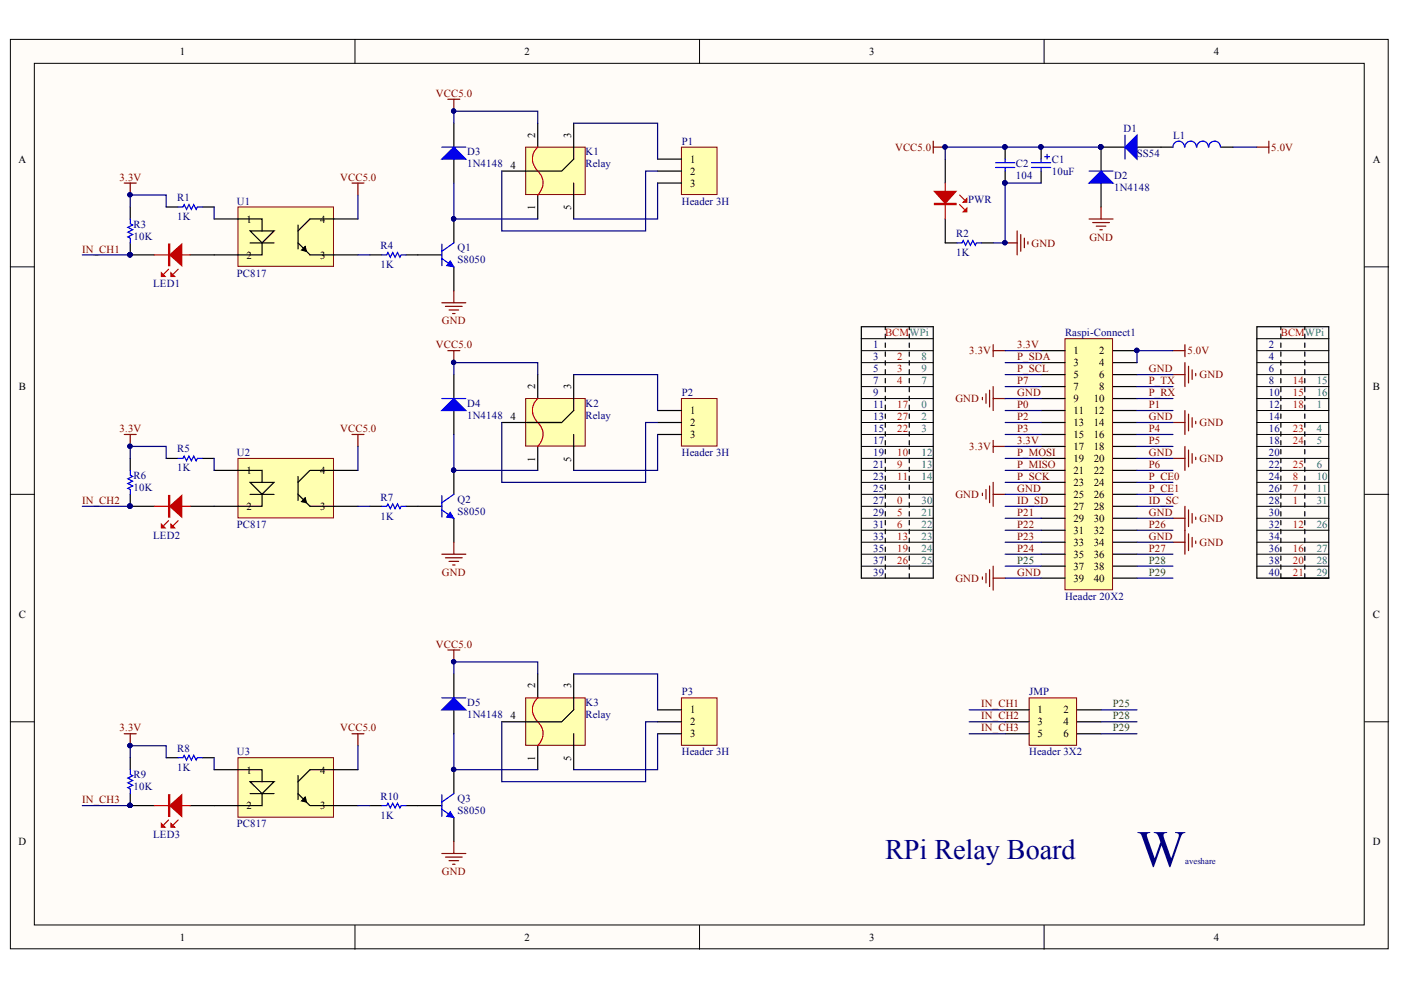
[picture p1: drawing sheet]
<svg xmlns="http://www.w3.org/2000/svg" width="297mm" height="210mm" viewBox="0 0 297 210" stroke-linecap="round" stroke-linejoin="round" font-family="sans-serif">
<g fill="#fffcf8" stroke="#000" stroke-width=".21">
<path d="M2.2 8.4h292.1v192.8h-292.1z"/>
<path d="M7.3 13.4h281.9v182.7h-281.9z"/>
</g>
<path d="M75.3 8.4v5M148.3 8.4v5M221.4 8.4v5M2.2 56.6h5.1M289.3 56.6h5.1M2.2 104.8h5.1M289.3 104.8h5.1M2.2 153h5.1M289.3 153h5.1M75.3 196.2v5.1M148.3 196.2v5.1M221.4 196.2v5.1" fill="none" stroke="#000" stroke-width=".21"/>
<path d="M233.4 31.2v5.1M233.4 38.8v5.1" fill="none" stroke="#000" stroke-width=".25"/>
<circle cx="233.4" cy="31.2" r=".47" fill="#000080" stroke="#000080" stroke-width=".21"/>
<path d="M230.9 38.8l2.5-2.5 2.6 2.5z" fill="#00f"/>
<path d="M230.9 38.8l2.5-2.5 2.6 2.5zM230.9 36.3h5.1" fill="none" stroke="#00f" stroke-width=".25"/>
<circle cx="233.4" cy="31.2" r=".47" fill="#000080" stroke="#000080" stroke-width=".21"/>
<path d="M144.5 31.2h7.5v10h-7.5z" fill="#ffffb0" stroke="#800000" stroke-width=".21"/>
<path d="M139.4 33.7h5.1M139.4 36.3h5.1M139.4 38.8h5.1" fill="none" stroke="#000" stroke-width=".25"/>
<path d="M225.8 71.8h10.1v53.2h-10.1z" fill="#ffffb0" stroke="#800000" stroke-width=".21"/>
<g fill="none" stroke="#000" stroke-width=".25">
<path d="M220.7 74.3h5.1M220.7 76.9h5.1M220.7 79.4h5.1M236 74.3h5.1M236 76.9h5.1M236 79.4h5.1M220.7 82h5.1M220.7 84.5h5.1M220.7 87h5.1M220.7 89.6h5.1M220.7 92.1h5.1M220.7 94.7h5.1"/>
<path d="M220.7 97.2h5.1M220.7 99.7h5.1M236 82h5.1M236 84.5h5.1M236 87h5.1M236 89.6h5.1M236 92.1h5.1M236 94.7h5.1M236 97.2h5.1M236 99.7h5.1M220.7 102.3h5.1M220.7 104.8h5.1"/>
<path d="M220.7 107.3h5.1M220.7 109.9h5.1M220.7 112.4h5.1M220.7 115h5.1M220.7 117.5h5.1M236 102.3h5.1M236 104.8h5.1M236 107.3h5.1M236 109.9h5.1M236 112.4h5.1M236 115h5.1M236 117.5h5.1"/>
<path d="M220.7 120h5.1M220.7 122.6h5.1M236 120h5.1M236 122.6h5.1"/>
</g>
<circle cx="241" cy="74.3" r=".46" fill="#000080" stroke="#000080" stroke-width=".21"/>
<g fill="none" stroke="#800000" stroke-width=".25">
<path d="M210.6 73.1v2.5M210.6 74.3h2.5M248.7 74.3h2.5M248.7 79.4h2.5M251.2 73.1v2.5M251.2 76.9v5.1M252 77.6v3.6M252.8 78.4v2M253.5 79.2v.5M208.3 84.2v.6M209 83.5v2M209.8 82.7v3.6"/>
<path d="M210.6 82v5M210.6 93.4v2.5M210.6 94.7h2.5M210.6 84.5h2.5M248.7 97.2h2.5M251.2 94.7v5M252 95.4v3.6M252.8 96.2v2M253.5 96.9v.5M208.3 104.6v.5M209 103.8v2M209.8 103v3.6"/>
<path d="M210.6 102.3v5M210.6 104.8h2.5M248.7 109.9h2.5M248.7 115h2.5M251.2 107.3v10.2M252 108.1v3.6M252 113.2v3.5M252.8 108.9v2M252.8 113.9v2.1M253.5 109.6v.5M253.5 114.7v.5M208.3 122.3v.5"/>
<path d="M209 121.6v2M209.8 120.8v3.6M210.6 120v5.1M210.6 122.6h2.5"/>
</g>
<path d="M111.4 31.2h12.7v10h-12.7z" fill="#ffffb0" stroke="#800000" stroke-width=".21"/>
<path d="M114 26.1v5.1M121.6 26.1v7.6l-2.5 2.6h-12.7M121.6 38.8v7.6M27.6 54h5.1M40.3 54h5.1M114 41.4v5M182.6 69.3h15.3v53.3h-15.3zM266.5 69.3h15.2v53.3h-15.2z" fill="none" stroke="#000" stroke-width=".25"/>
<path d="M114 31.2a3.7 3.7 0 0 0 .4 5.6 3.4 3.4 0 0 1-.4 4.6" fill="none" stroke="#f00" stroke-width=".25"/>
<path d="M248.7 89.6h2.5M251.2 87v5.1M252 87.8v3.6M252.8 88.6v2M253.5 89.3v.5" fill="none" stroke="#800000" stroke-width=".25"/>
<g fill="none" stroke="#000" stroke-width=".21">
<path d="M182.6 71.8h15.3M182.6 74.3h15.3M182.6 76.9h15.3M182.6 79.4h15.3M266.5 71.8h15.2M266.5 74.3h15.2M266.5 76.9h15.2M266.5 79.4h15.2M182.6 82h15.3M182.6 84.5h15.3M182.6 87h15.3M182.6 89.6h15.3"/>
<path d="M182.6 92.1h15.3M182.6 94.7h15.3M182.6 97.2h15.3M182.6 99.7h15.3M266.5 82h15.2M266.5 84.5h15.2M266.5 87h15.2M266.5 89.6h15.2M266.5 92.1h15.2M266.5 94.7h15.2M266.5 97.2h15.2M266.5 99.7h15.2"/>
<path d="M182.6 102.3h15.3M182.6 104.8h15.3M182.6 107.3h15.3M182.6 109.9h15.3M182.6 112.4h15.3M182.6 115h15.3M182.6 117.5h15.3M266.5 102.3h15.2M266.5 104.8h15.2M266.5 107.3h15.2M266.5 109.9h15.2M266.5 112.4h15.2"/>
<path d="M266.5 115h15.2M266.5 117.5h15.2M182.6 120h15.3M266.5 120h15.2"/>
</g>
<path d="M187.7 122.6v-53.3M192.8 122.6v-53.3M271.6 122.6v-53.3M276.6 122.6v-53.3" fill="none" stroke="#000" stroke-width=".25" stroke-dasharray=".9 .9"/>
<circle cx="27.5" cy="54" r=".47" fill="#000080" stroke="#000080" stroke-width=".21"/>
<path d="M32.7 54h7.6M35.7 57.1l-1 1M37.8 57.1l-1 1" fill="none" stroke="#bf0000" stroke-width=".25"/>
<path d="M36 54l2.5-2.2v4.5z" fill="#bf0000"/>
<path d="M35.7 51.8h.3v4.5h-.3zM35.9 51.8v4.5M36 54l2.5-2.2v4.5z" fill="none" stroke="#bf0000" stroke-width=".25"/>
<path d="M34.2 57.8l.8 .8h-.8z" fill="#bf0000"/>
<path d="M34.2 57.8l.8 .8h-.8z" fill="none" stroke="#bf0000" stroke-width=".25"/>
<path d="M36.3 57.8l.7 .8h-.7z" fill="#bf0000"/>
<path d="M200.4 38.8v7.6M36.3 57.8l.7 .8h-.7zM203.5 43.4l1 1M203.5 41.4l1 1" fill="none" stroke="#bf0000" stroke-width=".25"/>
<g fill="#000080" stroke="#000080" stroke-width=".21">
<circle cx="27.5" cy="54" r=".47"/>
<circle cx="200.4" cy="31.2" r=".46"/>
<circle cx="220.7" cy="31.2" r=".46"/>
<circle cx="213" cy="38.8" r=".47"/>
<circle cx="213" cy="31.2" r=".47"/>
</g>
<path d="M197.9 29.9v2.6M197.9 31.2h2.5M266.5 31.2h2.5M269 29.9v2.6" fill="none" stroke="#800000" stroke-width=".25"/>
<path d="M200.4 33.7v5.1M213.1 31.2v2.5M213.1 36.3v2.5M220.7 31.2v2.5M220.7 36.3v2.5M200.4 46.4v5.1" fill="none" stroke="#000" stroke-width=".25"/>
<path d="M211.1 34.5h4M211.1 35.5h4M213.1 33.7v.8M213.1 35.5v.8M218.7 34.5h4.1M218.7 35.5h4.1M220.7 33.7v.8M220.7 35.5v.8M221.5 33.2h1M222 32.7v1" fill="none" stroke="#00f" stroke-width=".25"/>
<path d="M198.1 40.6h4.6l-2.3 2.5z" fill="#bf0000"/>
<path d="M198.1 40.6h4.6l-2.3 2.5zM198.1 43.1h4.6v.3h-4.6zM198.1 43.3h4.6" fill="none" stroke="#bf0000" stroke-width=".25"/>
<path d="M204.2 44.9l.8-.8v.8z" fill="#bf0000"/>
<path d="M204.2 44.9l.8-.8v.8z" fill="none" stroke="#bf0000" stroke-width=".25"/>
<path d="M204.2 42.9l.8-.8v.8z" fill="#bf0000"/>
<path d="M204.2 42.9l.8-.8v.8z" fill="none" stroke="#bf0000" stroke-width=".25"/>
<path d="M233.4 31.2h5.1M241.1 31.2h5M200.4 51.5h2.5M208 51.5h2.6" fill="none" stroke="#000" stroke-width=".25"/>
<path d="M202.9 51.5h1.1l.2-.5 .5 1 .5-1 .5 1 .6-1 .5 1 .2-.5h1" fill="none" stroke="#00f" stroke-width=".25"/>
<circle cx="233.4" cy="31.2" r=".47" fill="#000080" stroke="#000080" stroke-width=".21"/>
<path d="M238.5 31.2l2.6-2.5v5z" fill="#00f"/>
<path d="M238.5 31.2l2.6-2.5v5zM238.5 28.7v5" fill="none" stroke="#00f" stroke-width=".25"/>
<circle cx="233.4" cy="31.2" r=".47" fill="#000080" stroke="#000080" stroke-width=".21"/>
<path d="M218.2 148h10.1v10h-10.1z" fill="#ffffb0" stroke="#800000" stroke-width=".21"/>
<path d="M213.1 150.5h5.1M213.1 153h5.1M213.1 155.6h5.1M228.4 150.5h5M228.4 153h5M228.4 155.6h5" fill="none" stroke="#000" stroke-width=".25"/>
<path d="M95 21h2.5M96.2 21v2.6" fill="none" stroke="#800000" stroke-width=".25"/>
<circle cx="96.2" cy="23.5" r=".46" fill="#000080" stroke="#000080" stroke-width=".21"/>
<path d="M50.5 43.9h20.2v12.6h-20.2z" fill="#ffffb0" stroke="#800000" stroke-width=".21"/>
<path d="M96.2 26.1v5.1M96.2 33.7v5.1M45.4 46.4h10.2v2.6M53 49h5.1l-2.5 2.5zM53 51.5h5.1M55.6 51.5v2.5h-10.2M63.2 51.5l2.5 2.5h10.2M63.2 47.7v5.1M63.9 53l.8-.7 .3 1zM64.7 52.3v.5l-.2-.3-.3 .5h.5l-.2-.2M75.9 46.4h-10.2l-2.5 2.6" fill="none" stroke="#000" stroke-width=".25"/>
<path d="M93.7 33.7l2.5-2.5 2.6 2.5z" fill="#00f"/>
<path d="M93.7 33.7l2.5-2.5 2.6 2.5zM93.7 31.2h5.1M37.8 43.9h1l.2-.5 .6 1 .5-1 .5 1 .5-1 .5 1 .2-.5h1.1M93.7 51.8v4.5M93.7 54.8l1.8 1.3M96.2 51.5l-2.5 1.8" fill="none" stroke="#00f" stroke-width=".25"/>
<path d="M35.2 43.9h2.6M42.9 43.9h2.5M88.6 54h5.1M96.2 46.4v5.1M96.2 56.6v5.1" fill="none" stroke="#000" stroke-width=".25"/>
<path d="M26.3 38.8h2.6M27.6 38.8v2.6M213.1 51.5h2.6M215.7 49v5M216.4 49.7v3.6M217.2 50.5v2M217.9 51.3v.5M230.9 46.4h5.1M231.7 47.2h3.5M232.4 48h2.1M233.2 48.7h.5M233.4 43.9v2.5" fill="none" stroke="#800000" stroke-width=".25"/>
<g fill="#000080" stroke="#000080" stroke-width=".21">
<circle cx="27.6" cy="41.3" r=".46"/>
<circle cx="213.1" cy="51.5" r=".46"/>
<circle cx="96.2" cy="46.4" r=".46"/>
</g>
<path d="M95.5 55.3l.7 1.3-1.5-.3z" fill="#00f"/>
<path d="M95.5 55.3l.7 1.3-1.5-.3z" fill="none" stroke="#00f" stroke-width=".21"/>
<g fill="#000080" stroke="#000080" stroke-width=".21">
<circle cx="96.2" cy="46.4" r=".46"/>
<circle cx="27.5" cy="54" r=".47"/>
<circle cx="241" cy="74.3" r=".46"/>
<circle cx="213" cy="38.8" r=".47"/>
<circle cx="213.1" cy="51.5" r=".46"/>
<circle cx="96.2" cy="23.5" r=".46"/>
<circle cx="200.4" cy="31.2" r=".46"/>
<circle cx="213" cy="31.2" r=".47"/>
<circle cx="220.7" cy="31.2" r=".46"/>
<circle cx="233.4" cy="31.2" r=".47"/>
<circle cx="27.6" cy="41.3" r=".46"/>
</g>
<path d="M27.6 43.9v2.5M27.6 51.5v2.5M78.4 54h2.6M86.1 54h2.5" fill="none" stroke="#000" stroke-width=".25"/>
<path d="M27.6 46.4v1l.5 .3-1 .5 1 .5-1 .5 1 .5-1 .5 .5 .3v1M81 54h1l.2-.5 .6 1 .5-1 .5 1 .5-1 .5 1 .2-.5h1.1" fill="none" stroke="#00f" stroke-width=".25"/>
<path d="M74.6 38.8h2.6M75.9 38.8v2.6M93.7 64.2h5.1M94.4 65h3.6M95.2 65.7h2M96 66.5h.5M96.2 61.7v2.5" fill="none" stroke="#800000" stroke-width=".25"/>
<g fill="none" stroke="#000080" stroke-width=".25">
<path d="M96.2 38.8v7.6h17.8M96.2 26.1v-2.5h17.8v2.5M106.4 36.3v12.7h30.5v-12.7h2.5M121.6 26.1h17.8v7.6M139.4 38.8v7.6h-17.8M220.7 38.8h-7.6v12.7h-2.5M233.4 31.2h-33v2.5M261.4 31.2h5.1M17.4 54h10.2M27.6 43.9v-2.5h7.6v2.5M45.4 43.9v2.5M75.9 54h2.5"/>
<path d="M75.9 41.4v5M213.1 74.3h7.6M213.1 79.4h7.6M213.1 76.9h7.6M241.1 79.4h7.6M248.7 74.3h-7.6v2.6M213.1 94.7h7.6M213.1 84.5h7.6M213.1 89.6h7.6M213.1 97.2h7.6M213.1 92.1h7.6M213.1 82h7.6"/>
<path d="M213.1 87h7.6M213.1 99.7h7.6M241.1 94.7h7.6M241.1 84.5h7.6M241.1 89.6h7.6M241.1 97.2h7.6M241.1 92.1h7.6M241.1 82h7.6M241.1 87h7.6M241.1 99.7h7.6M213.1 104.8h7.6M213.1 109.9h7.6"/>
<path d="M213.1 115h7.6M213.1 102.3h7.6M213.1 107.3h7.6M213.1 112.4h7.6M213.1 117.5h7.6M241.1 104.8h7.6M241.1 109.9h7.6M241.1 115h7.6M241.1 102.3h7.6M241.1 107.3h7.6M241.1 112.4h7.6M241.1 117.5h7.6"/>
<path d="M213.1 122.6h7.6M213.1 120h7.6M241.1 122.6h7.6M241.1 120h7.6M205.5 150.5h7.6M205.5 153h7.6M205.5 155.6h7.6M233.4 150.5h7.7M233.4 153h7.7M233.4 155.6h7.7"/>
</g>
<path d="M144.5 84.5h7.5v10.1h-7.5z" fill="#ffffb0" stroke="#800000" stroke-width=".21"/>
<path d="M139.4 87h5.1M139.4 89.6h5.1M139.4 92.1h5.1" fill="none" stroke="#000" stroke-width=".25"/>
<path d="M111.4 84.5h12.7v10.1h-12.7z" fill="#ffffb0" stroke="#800000" stroke-width=".21"/>
<path d="M114 79.4v5.1M121.6 79.4v7.6l-2.5 2.6h-12.7M114 94.7v5M121.6 92.1v7.6M27.6 107.3h5.1M40.3 107.3h5.1" fill="none" stroke="#000" stroke-width=".25"/>
<path d="M114 84.5a3.7 3.7 0 0 0 .4 5.6 3.4 3.4 0 0 1-.4 4.6" fill="none" stroke="#f00" stroke-width=".25"/>
<circle cx="27.6" cy="107.3" r=".46" fill="#000080" stroke="#000080" stroke-width=".21"/>
<path d="M32.7 107.3h7.6M35.7 110.4l-1 1M37.8 110.4l-1 1" fill="none" stroke="#bf0000" stroke-width=".25"/>
<path d="M36 107.3l2.5-2.2v4.5z" fill="#bf0000"/>
<path d="M35.7 105.1h.3v4.5h-.3zM35.9 105.1v4.5M36 107.3l2.5-2.2v4.5z" fill="none" stroke="#bf0000" stroke-width=".25"/>
<path d="M34.2 111.2l.8 .7h-.8z" fill="#bf0000"/>
<path d="M34.2 111.2l.8 .7h-.8z" fill="none" stroke="#bf0000" stroke-width=".25"/>
<path d="M36.3 111.2l.7 .7h-.7z" fill="#bf0000"/>
<path d="M36.3 111.2l.7 .7h-.7z" fill="none" stroke="#bf0000" stroke-width=".25"/>
<g fill="#000080" stroke="#000080" stroke-width=".21">
<circle cx="27.6" cy="107.3" r=".46"/>
<circle cx="96.2" cy="76.8" r=".46"/>
</g>
<path d="M95 74.3h2.5M96.2 74.3v2.6" fill="none" stroke="#800000" stroke-width=".25"/>
<path d="M50.5 97.2h20.2v12.6h-20.2z" fill="#ffffb0" stroke="#800000" stroke-width=".21"/>
<path d="M96.2 79.4v5.1M45.4 99.7h10.2v2.6M75.9 99.7h-10.2l-2.5 2.6M96.2 87v5.1M53 102.3h5.1l-2.5 2.5zM53 104.8h5.1M55.6 104.8v2.5h-10.2M63.2 104.8l2.5 2.5h10.2M63.2 101v5.1M63.9 106.3l.8-.7 .3 1zM64.7 105.6v.5l-.2-.3-.3 .5h.5l-.2-.2" fill="none" stroke="#000" stroke-width=".25"/>
<path d="M93.7 87l2.5-2.5 2.6 2.5z" fill="#00f"/>
<path d="M37.8 97.2h1l.2-.5 .6 1 .5-1 .5 1 .5-1 .5 1 .2-.5h1.1M93.7 87l2.5-2.5 2.6 2.5zM93.7 84.5h5.1M93.7 105.1v4.5M93.7 108.1l1.8 1.3M96.2 104.8l-2.5 1.8" fill="none" stroke="#00f" stroke-width=".25"/>
<path d="M35.2 97.2h2.6M42.9 97.2h2.5M96.2 99.7v5.1M88.6 107.3h5.1M96.2 109.9v5.1" fill="none" stroke="#000" stroke-width=".25"/>
<path d="M26.3 92.1h2.6M27.6 92.1v2.6" fill="none" stroke="#800000" stroke-width=".25"/>
<g fill="#000080" stroke="#000080" stroke-width=".21">
<circle cx="27.5" cy="94.6" r=".47"/>
<circle cx="96.2" cy="99.7" r=".46"/>
</g>
<path d="M95.5 108.6l.7 1.3-1.5-.3z" fill="#00f"/>
<path d="M95.5 108.6l.7 1.3-1.5-.3z" fill="none" stroke="#00f" stroke-width=".21"/>
<g fill="#000080" stroke="#000080" stroke-width=".21">
<circle cx="96.2" cy="99.7" r=".46"/>
<circle cx="27.6" cy="107.3" r=".46"/>
<circle cx="96.2" cy="76.8" r=".46"/>
<circle cx="27.5" cy="94.6" r=".47"/>
</g>
<path d="M27.6 97.2v2.5M27.6 104.8v2.5M78.4 107.3h2.6M86.1 107.3h2.5" fill="none" stroke="#000" stroke-width=".25"/>
<path d="M27.6 99.7v1l.5 .3-1 .5 1 .5-1 .5 1 .5-1 .5 .5 .3v1M81 107.3h1l.2-.5 .6 1.1 .5-1.1 .5 1.1 .5-1.1 .5 1.1 .2-.6h1.1" fill="none" stroke="#00f" stroke-width=".25"/>
<path d="M74.6 92.1h2.6M75.9 92.1v2.6M93.7 117.5h5.1M94.4 118.3h3.6M95.2 119h2M96 119.8h.5M96.2 115v2.5" fill="none" stroke="#800000" stroke-width=".25"/>
<path d="M96.2 79.4v-2.5h17.8v2.5M121.6 79.4h17.8v7.6M27.6 97.2v-2.5h7.6v2.5M45.4 97.2v2.5M75.9 94.7v5M96.2 92.1v7.6h17.8M106.4 89.6v12.7h30.5v-12.7h2.5M139.4 92.1v7.6h-17.8M17.4 107.3h10.2M75.9 107.3h2.5" fill="none" stroke="#000080" stroke-width=".25"/>
<path d="M144.5 148h7.5v10h-7.5z" fill="#ffffb0" stroke="#800000" stroke-width=".21"/>
<path d="M139.4 150.5h5.1M139.4 153h5.1M139.4 155.6h5.1" fill="none" stroke="#000" stroke-width=".25"/>
<path d="M111.4 148h12.7v10h-12.7z" fill="#ffffb0" stroke="#800000" stroke-width=".21"/>
<path d="M114 142.9v5.1M114 158.1v5.1M121.6 142.9v7.6l-2.5 2.5h-12.7M121.6 155.6v7.6M27.6 170.8h5.1M40.3 170.8h5.1" fill="none" stroke="#000" stroke-width=".25"/>
<path d="M114 148a3.7 3.7 0 0 0 .4 5.5 3.4 3.4 0 0 1-.4 4.6" fill="none" stroke="#f00" stroke-width=".25"/>
<circle cx="27.6" cy="170.8" r=".46" fill="#000080" stroke="#000080" stroke-width=".21"/>
<path d="M32.7 170.8h7.6M35.7 173.9l-1 1M37.8 173.9l-1 1" fill="none" stroke="#bf0000" stroke-width=".25"/>
<path d="M36 170.8l2.5-2.3v4.6z" fill="#bf0000"/>
<path d="M35.7 168.5h.3v4.6h-.3zM35.9 168.5v4.6M36 170.8l2.5-2.3v4.6z" fill="none" stroke="#bf0000" stroke-width=".25"/>
<path d="M34.2 174.6l.8 .8h-.8z" fill="#bf0000"/>
<path d="M34.2 174.6l.8 .8h-.8z" fill="none" stroke="#bf0000" stroke-width=".25"/>
<path d="M36.3 174.6l.7 .8h-.7z" fill="#bf0000"/>
<path d="M36.3 174.6l.7 .8h-.7z" fill="none" stroke="#bf0000" stroke-width=".25"/>
<g fill="#000080" stroke="#000080" stroke-width=".21">
<circle cx="27.6" cy="170.8" r=".46"/>
<circle cx="96.2" cy="140.3" r=".46"/>
</g>
<path d="M95 137.8h2.5M96.2 137.8v2.5" fill="none" stroke="#800000" stroke-width=".25"/>
<path d="M50.5 160.7h20.2v12.6h-20.2z" fill="#ffffb0" stroke="#800000" stroke-width=".21"/>
<path d="M96.2 142.9v5.1M96.2 150.5v5.1M45.4 163.2h10.2v2.5M53 165.7h5.1l-2.5 2.6zM53 168.3h5.1M55.6 168.3v2.5h-10.2M63.2 168.3l2.5 2.5h10.2M63.2 164.5v5M63.9 169.8l.8-.8 .3 1zM64.7 169v.5l-.2-.2-.3 .5h.5l-.2-.3M75.9 163.2h-10.2l-2.5 2.5" fill="none" stroke="#000" stroke-width=".25"/>
<path d="M93.7 150.5l2.5-2.5 2.6 2.5z" fill="#00f"/>
<path d="M93.7 150.5l2.5-2.5 2.6 2.5zM93.7 148h5.1M37.8 160.7h1l.2-.6 .6 1.1 .5-1.1 .5 1.1 .5-1.1 .5 1.1 .2-.5h1.1M93.7 168.5v4.6M93.7 171.6l1.8 1.2M96.2 168.3l-2.5 1.7" fill="none" stroke="#00f" stroke-width=".25"/>
<path d="M35.2 160.7h2.6M42.9 160.7h2.5M88.6 170.8h5.1M96.2 163.2v5.1M96.2 173.3v5.1" fill="none" stroke="#000" stroke-width=".25"/>
<path d="M26.3 155.6h2.6M27.6 155.6v2.5" fill="none" stroke="#800000" stroke-width=".25"/>
<g fill="#000080" stroke="#000080" stroke-width=".21">
<circle cx="27.5" cy="158.1" r=".47"/>
<circle cx="96.2" cy="163.1" r=".46"/>
</g>
<path d="M95.5 172.1l.7 1.2-1.5-.2z" fill="#00f"/>
<path d="M95.5 172.1l.7 1.2-1.5-.2z" fill="none" stroke="#00f" stroke-width=".21"/>
<g fill="#000080" stroke="#000080" stroke-width=".21">
<circle cx="96.2" cy="163.1" r=".46"/>
<circle cx="27.6" cy="170.8" r=".46"/>
<circle cx="96.2" cy="140.3" r=".46"/>
<circle cx="27.5" cy="158.1" r=".47"/>
</g>
<path d="M246.1 31.2h2.6M258.9 31.2h2.5M27.6 160.7v2.5M27.6 168.3v2.5M78.4 170.8h2.6M86.1 170.8h2.5" fill="none" stroke="#000" stroke-width=".25"/>
<path d="M251.1 31.2a1.22 1.22 0 0 0-1.2-1.3 1.22 1.22 0 0 0-1.2 1.3M253.7 31.2a1.22 1.22 0 0 0-1.3-1.3 1.22 1.22 0 0 0-1.2 1.3M256.2 31.2a1.22 1.22 0 0 0-1.2-1.3 1.22 1.22 0 0 0-1.2 1.3M258.8 31.2a1.23 1.23 0 0 0-1.3-1.3 1.23 1.23 0 0 0-1.2 1.3M27.6 163.2v1l.5 .3-1 .5 1 .5-1 .5 1 .5-1 .5 .5 .3v1M81 170.8h1l.2-.5 .6 1 .5-1 .5 1 .5-1 .5 1 .2-.5h1.1" fill="none" stroke="#00f" stroke-width=".25"/>
<path d="M74.6 155.6h2.6M75.9 155.6v2.5M96.2 178.4v2.6M93.7 181h5.1M94.4 181.7h3.6M95.2 182.5h2M96 183.2h.5" fill="none" stroke="#800000" stroke-width=".25"/>
<path d="M75.9 158.1v5.1M96.2 155.6v7.6h17.8M96.2 142.9v-2.6h17.8v2.6M106.4 153v12.7h30.5v-12.7h2.5M121.6 142.9h17.8v7.6M139.4 155.6v7.6h-17.8M17.4 170.8h10.2M27.6 160.7v-2.6h7.6v2.6M45.4 160.7v2.5M75.9 170.8h2.5" fill="none" stroke="#000080" stroke-width=".25"/>
<text font-size="11" fill="#000080" x="241" y="183.7">W</text>
<text font-size="6" fill="#000080" x="187.7" y="182.2">RPi Relay Board</text>
<g font-size="2.3">
<text x="38.1" y="11.7">1</text>
<text x="111.2" y="11.7">2</text>
<text x="184.3" y="11.7">3</text>
<text x="257.4" y="11.7">4</text>
<text x="113.5" y="29.2" transform="rotate(-90 113.5 29.2)">2</text>
<text x="121.1" y="29.2" transform="rotate(-90 121.1 29.2)">3</text>
<text x="3.9" y="34.5">A</text>
<text x="108.3" y="35.7">4</text>
<text x="146.3" y="34.5">1</text>
<text x="291.1" y="34.5">A</text>
<text x="146.3" y="37">2</text>
<text x="146.3" y="39.5">3</text>
<text x="52.3" y="47.2">1</text>
<text x="67.9" y="47.2">4</text>
<text x="113.5" y="44.5" transform="rotate(-90 113.5 44.5)">1</text>
<text x="121.1" y="44.5" transform="rotate(-90 121.1 44.5)">5</text>
<text x="52.3" y="54.8">2</text>
<text x="67.9" y="54.8">3</text>
<text x="227.6" y="75.1">1</text>
<text x="227.6" y="77.7">3</text>
<text x="233.1" y="75.1">2</text>
<text x="233.1" y="77.7">4</text>
<text x="4" y="82.7">B</text>
<text x="113.5" y="82.5" transform="rotate(-90 113.5 82.5)">2</text>
<text x="121.1" y="82.5" transform="rotate(-90 121.1 82.5)">3</text>
<text x="227.6" y="80.2">5</text>
<text x="227.6" y="82.7">7</text>
<text x="233.1" y="80.2">6</text>
<text x="233.1" y="82.7">8</text>
<text x="291.1" y="82.7">B</text>
<text x="108.3" y="89.1">4</text>
<text x="146.3" y="87.8">1</text>
<text x="227.6" y="85.3">9</text>
<text x="227.6" y="87.8">11</text>
<text x="231.9" y="85.3">10</text>
<text x="231.9" y="87.8">12</text>
<text x="146.3" y="90.3">2</text>
<text x="146.3" y="92.9">3</text>
<text x="227.6" y="90.3">13</text>
<text x="227.6" y="92.9">15</text>
<text x="227.6" y="95.4">17</text>
<text x="231.9" y="90.3">14</text>
<text x="231.9" y="92.9">16</text>
<text x="231.9" y="95.4">18</text>
<text x="52.3" y="100.5">1</text>
<text x="67.9" y="100.5">4</text>
<text x="113.5" y="97.8" transform="rotate(-90 113.5 97.8)">1</text>
<text x="121.1" y="97.8" transform="rotate(-90 121.1 97.8)">5</text>
<text x="227.6" y="97.9">19</text>
<text x="227.6" y="100.5">21</text>
<text x="231.9" y="97.9">20</text>
<text x="231.9" y="100.5">22</text>
<text x="227.6" y="103">23</text>
<text x="227.6" y="105.6">25</text>
<text x="231.9" y="103">24</text>
<text x="231.9" y="105.6">26</text>
<text x="52.3" y="108.2">2</text>
<text x="67.9" y="108.2">3</text>
<text x="227.6" y="108.2">27</text>
<text x="227.6" y="110.7">29</text>
<text x="227.6" y="113.2">31</text>
<text x="231.9" y="108.2">28</text>
<text x="231.9" y="110.7">30</text>
<text x="231.9" y="113.2">32</text>
<text x="227.6" y="115.8">33</text>
<text x="227.6" y="118.3">35</text>
<text x="231.9" y="115.8">34</text>
<text x="231.9" y="118.3">36</text>
<text x="227.6" y="120.8">37</text>
<text x="227.6" y="123.4">39</text>
<text x="231.9" y="120.8">38</text>
<text x="231.9" y="123.4">40</text>
<text x="4" y="131">C</text>
<text x="291.1" y="131">C</text>
<text x="113.5" y="145.9" transform="rotate(-90 113.5 145.9)">2</text>
<text x="121.1" y="145.9" transform="rotate(-90 121.1 145.9)">3</text>
<text x="108.3" y="152.5">4</text>
<text x="146.3" y="151.2">1</text>
<text x="146.3" y="153.8">2</text>
<text x="220" y="151.2">1</text>
<text x="220" y="153.8">3</text>
<text x="225.5" y="151.2">2</text>
<text x="225.5" y="153.8">4</text>
<text x="113.5" y="161.3" transform="rotate(-90 113.5 161.3)">1</text>
<text x="121.1" y="161.3" transform="rotate(-90 121.1 161.3)">5</text>
<text x="146.3" y="156.3">3</text>
<text x="220" y="156.3">5</text>
<text x="225.5" y="156.3">6</text>
<text x="52.3" y="164">1</text>
<text x="67.9" y="164">4</text>
<text x="52.3" y="171.6">2</text>
<text x="67.9" y="171.6">3</text>
<text x="3.9" y="179.2">D</text>
<text x="291.1" y="179.2">D</text>
<text x="38.1" y="199.5">1</text>
<text x="111.2" y="199.5">2</text>
<text x="184.3" y="199.5">3</text>
<text x="257.4" y="199.5">4</text>
</g>
<g font-size="2.3" fill="#800000">
<text x="92.4" y="20.5">VCC5.0</text>
<text x="189.8" y="31.9">VCC5.0</text>
<text x="269.5" y="31.9">5.0V</text>
<text x="25.4" y="38.3">3.3V</text>
<text x="72.1" y="38.3">VCC5.0</text>
<text x="17.4" y="53.6">IN_CH1</text>
<text x="218.7" y="52.3">GND</text>
<text x="231" y="51">GND</text>
<text x="93.7" y="68.8">GND</text>
<text x="92.4" y="73.9">VCC5.0</text>
<text x="205.5" y="75.1">3.3V</text>
<text x="215.7" y="73.9">3.3V</text>
<text x="215.7" y="76.4">P_SDA</text>
<text x="251.8" y="75.1">5.0V</text>
<text x="215.7" y="78.9">P_SCL</text>
<text x="215.7" y="81.5">P7</text>
<text x="215.7" y="84">GND</text>
<text x="243.6" y="78.9">GND</text>
<text x="243.6" y="84">P_RX</text>
<text x="243.6" y="81.5">P_TX</text>
<text x="254.3" y="80.2">GND</text>
<text x="202.5" y="85.3">GND</text>
<text x="215.7" y="86.5">P0</text>
<text x="215.7" y="89.1">P2</text>
<text x="243.6" y="89.1">GND</text>
<text x="243.6" y="86.5">P1</text>
<text x="25.4" y="91.6">3.3V</text>
<text x="72.1" y="91.6">VCC5.0</text>
<text x="205.5" y="95.4">3.3V</text>
<text x="215.7" y="91.6">P3</text>
<text x="215.7" y="94.1">3.3V</text>
<text x="243.6" y="94.1">P5</text>
<text x="243.6" y="91.6">P4</text>
<text x="254.3" y="90.3">GND</text>
<text x="215.7" y="96.7">P_MOSI</text>
<text x="215.7" y="99.2">P_MISO</text>
<text x="215.7" y="101.7">P_SCK</text>
<text x="243.6" y="96.7">GND</text>
<text x="243.6" y="101.7">P_CE0</text>
<text x="243.6" y="99.2">P6</text>
<text x="254.3" y="97.9">GND</text>
<text x="17.4" y="106.9">IN_CH2</text>
<text x="202.5" y="105.6">GND</text>
<text x="215.7" y="104.4">GND</text>
<text x="215.7" y="106.9">ID_SD</text>
<text x="243.6" y="106.9">ID_SC</text>
<text x="243.6" y="104.4">P_CE1</text>
<text x="215.7" y="109.4">P21</text>
<text x="215.7" y="112">P22</text>
<text x="243.6" y="109.4">GND</text>
<text x="243.6" y="112">P26</text>
<text x="254.3" y="110.7">GND</text>
<text x="215.7" y="114.5">P23</text>
<text x="215.7" y="117">P24</text>
<text x="243.6" y="114.5">GND</text>
<text x="243.6" y="117">P27</text>
<text x="254.3" y="115.8">GND</text>
<text x="93.7" y="122.1">GND</text>
<text x="202.5" y="123.4">GND</text>
<text x="215.7" y="122.1">GND</text>
<text x="92.4" y="137.3">VCC5.0</text>
<text x="208" y="150">IN_CH1</text>
<text x="25.4" y="155.1">3.3V</text>
<text x="72.1" y="155.1">VCC5.0</text>
<text x="208" y="152.5">IN_CH2</text>
<text x="208" y="155.1">IN_CH3</text>
<text x="17.4" y="170.3">IN_CH3</text>
<text x="93.7" y="185.6">GND</text>
</g>
<g font-size="2.3" fill="#000080">
<text x="238.2" y="27.9">D1</text>
<text x="248.7" y="29.4">L1</text>
<text x="99" y="33">D3</text>
<text x="99" y="35.5">1N4148</text>
<text x="124.2" y="33">K1</text>
<text x="124.2" y="35.5">Relay</text>
<text x="144.5" y="30.7">P1</text>
<text x="215.4" y="35.5">C2</text>
<text x="223" y="34.5">C1</text>
<text x="241" y="33.2">SS54</text>
<text x="215.4" y="38">104</text>
<text x="223" y="37">10uF</text>
<text x="236.2" y="38">D2</text>
<text x="236.2" y="40.6">1N4148</text>
<text x="37.5" y="46.7">1K</text>
<text x="37.5" y="42.6">R1</text>
<text x="50.2" y="43.4">U1</text>
<text x="144.5" y="43.4">Header 3H</text>
<text x="205.3" y="43.1">PWR</text>
<text x="28.3" y="50.8">10K</text>
<text x="28.3" y="48.3">R3</text>
<text x="80.7" y="52.8">R4</text>
<text x="97" y="53.3">Q1</text>
<text x="202.7" y="50.3">R2</text>
<text x="50.2" y="58.6">PC817</text>
<text x="80.7" y="56.9">1K</text>
<text x="97" y="55.9">S8050</text>
<text x="202.7" y="54.3">1K</text>
<text x="32.5" y="60.9">LED1</text>
<text x="225.8" y="71.3">Raspi-Connect1</text>
<text x="185.1" y="73.9">1</text>
<text x="185.1" y="76.4">3</text>
<text x="269" y="73.9">2</text>
<text x="269" y="76.4">4</text>
<text x="144.5" y="84">P2</text>
<text x="185.1" y="78.9">5</text>
<text x="185.1" y="81.5">7</text>
<text x="185.1" y="84">9</text>
<text x="269" y="78.9">6</text>
<text x="269" y="81.5">8</text>
<text x="269" y="84">10</text>
<text x="99" y="86.3">D4</text>
<text x="99" y="88.8">1N4148</text>
<text x="124.2" y="86.3">K2</text>
<text x="124.2" y="88.8">Relay</text>
<text x="185.1" y="86.5">11</text>
<text x="185.1" y="89.1">13</text>
<text x="269" y="86.5">12</text>
<text x="269" y="89.1">14</text>
<text x="37.5" y="95.9">R5</text>
<text x="185.1" y="91.6">15</text>
<text x="185.1" y="94.1">17</text>
<text x="269" y="91.6">16</text>
<text x="269" y="94.1">18</text>
<text x="28.3" y="101.5">R6</text>
<text x="37.5" y="100">1K</text>
<text x="50.2" y="96.7">U2</text>
<text x="144.5" y="96.7">Header 3H</text>
<text x="185.1" y="96.7">19</text>
<text x="185.1" y="99.2">21</text>
<text x="185.1" y="101.7">23</text>
<text x="269" y="96.7">20</text>
<text x="269" y="99.2">22</text>
<text x="269" y="101.7">24</text>
<text x="28.3" y="104.1">10K</text>
<text x="80.7" y="106.1">R7</text>
<text x="97" y="106.6">Q2</text>
<text x="185.1" y="104.4">25</text>
<text x="185.1" y="106.9">27</text>
<text x="269" y="104.4">26</text>
<text x="269" y="106.9">28</text>
<text x="50.2" y="112">PC817</text>
<text x="80.7" y="110.2">1K</text>
<text x="97" y="109.2">S8050</text>
<text x="185.1" y="109.4">29</text>
<text x="185.1" y="112">31</text>
<text x="269" y="109.4">30</text>
<text x="269" y="112">32</text>
<text x="32.5" y="114.2">LED2</text>
<text x="185.1" y="114.5">33</text>
<text x="185.1" y="117">35</text>
<text x="185.1" y="119.6">37</text>
<text x="269" y="114.5">34</text>
<text x="269" y="117">36</text>
<text x="269" y="119.6">38</text>
<text x="185.1" y="122.1">39</text>
<text x="269" y="122.1">40</text>
<text x="225.8" y="127.2">Header 20X2</text>
<text x="99" y="149.7">D5</text>
<text x="124.2" y="149.7">K3</text>
<text x="144.5" y="147.4">P3</text>
<text x="218.2" y="147.4">JMP</text>
<text x="99" y="152.3">1N4148</text>
<text x="124.2" y="152.3">Relay</text>
<text x="37.5" y="159.4">R8</text>
<text x="50.2" y="160.1">U3</text>
<text x="144.5" y="160.1">Header 3H</text>
<text x="218.2" y="160.1">Header 3X2</text>
<text x="28.3" y="167.6">10K</text>
<text x="28.3" y="165">R9</text>
<text x="37.5" y="163.5">1K</text>
<text x="80.7" y="173.6">1K</text>
<text x="80.7" y="169.6">R10</text>
<text x="97" y="170.1">Q3</text>
<text x="97" y="172.6">S8050</text>
<text x="32.5" y="177.7">LED3</text>
<text x="50.2" y="175.4">PC817</text>
</g>
<g font-size="2.3" fill="#f00">
<text x="187.7" y="71.3">BCM</text>
<text x="271.6" y="71.3">BCMWPi</text>
<text x="190.2" y="76.4">2</text>
<text x="190.2" y="78.9">3</text>
<text x="190.2" y="81.5">4</text>
<text x="274.1" y="81.5">14</text>
<text x="274.1" y="84">15</text>
<text x="190.2" y="86.5">17</text>
<text x="190.2" y="89.1">27</text>
<text x="274.1" y="86.5">18</text>
<text x="190.2" y="91.6">22</text>
<text x="274.1" y="91.6">23</text>
<text x="274.1" y="94.1">24</text>
<text x="190.2" y="99.2">9</text>
<text x="190.2" y="96.7">10</text>
<text x="190.2" y="101.7">11</text>
<text x="274.1" y="99.2">25</text>
<text x="274.1" y="101.7">8</text>
<text x="190.2" y="106.9">0</text>
<text x="274.1" y="104.4">7</text>
<text x="274.1" y="106.9">1</text>
<text x="190.2" y="109.4">5</text>
<text x="190.2" y="112">6</text>
<text x="274.1" y="112">12</text>
<text x="190.2" y="114.5">13</text>
<text x="190.2" y="117">19</text>
<text x="190.2" y="119.6">26</text>
<text x="274.1" y="117">16</text>
<text x="274.1" y="119.6">20</text>
<text x="274.1" y="122.1">21</text>
</g>
<g font-size="2.3" fill="#008080">
<text x="192.8" y="71.3">WPi</text>
<text x="195.4" y="76.4">8</text>
<text x="195.4" y="81.5">7</text>
<text x="195.4" y="78.9">9</text>
<text x="279.2" y="81.5">15</text>
<text x="279.2" y="84">16</text>
<text x="195.4" y="86.5">0</text>
<text x="195.4" y="89.1">2</text>
<text x="279.2" y="86.5">1</text>
<text x="195.4" y="91.6">3</text>
<text x="279.2" y="91.6">4</text>
<text x="279.2" y="94.1">5</text>
<text x="195.4" y="96.7">12</text>
<text x="195.4" y="99.2">13</text>
<text x="195.4" y="101.7">14</text>
<text x="279.2" y="99.2">6</text>
<text x="279.2" y="101.7">10</text>
<text x="195.4" y="106.9">30</text>
<text x="279.2" y="104.4">11</text>
<text x="279.2" y="106.9">31</text>
<text x="195.4" y="109.4">21</text>
<text x="195.4" y="112">22</text>
<text x="279.2" y="112">26</text>
<text x="195.4" y="114.5">23</text>
<text x="195.4" y="117">24</text>
<text x="195.4" y="119.6">25</text>
<text x="279.2" y="117">27</text>
<text x="279.2" y="119.6">28</text>
<text x="279.2" y="122.1">29</text>
</g>
<g font-size="2.3" fill="#008000">
<text x="215.7" y="119.6">P25</text>
<text x="243.6" y="119.6">P28</text>
<text x="243.6" y="122.1">P29</text>
<text x="236" y="150">P25</text>
<text x="236" y="152.5">P28</text>
<text x="236" y="155.1">P29</text>
</g>
<text font-size="1.9" fill="#000080" x="251.3" y="183.1">aveshare</text>
</svg>
